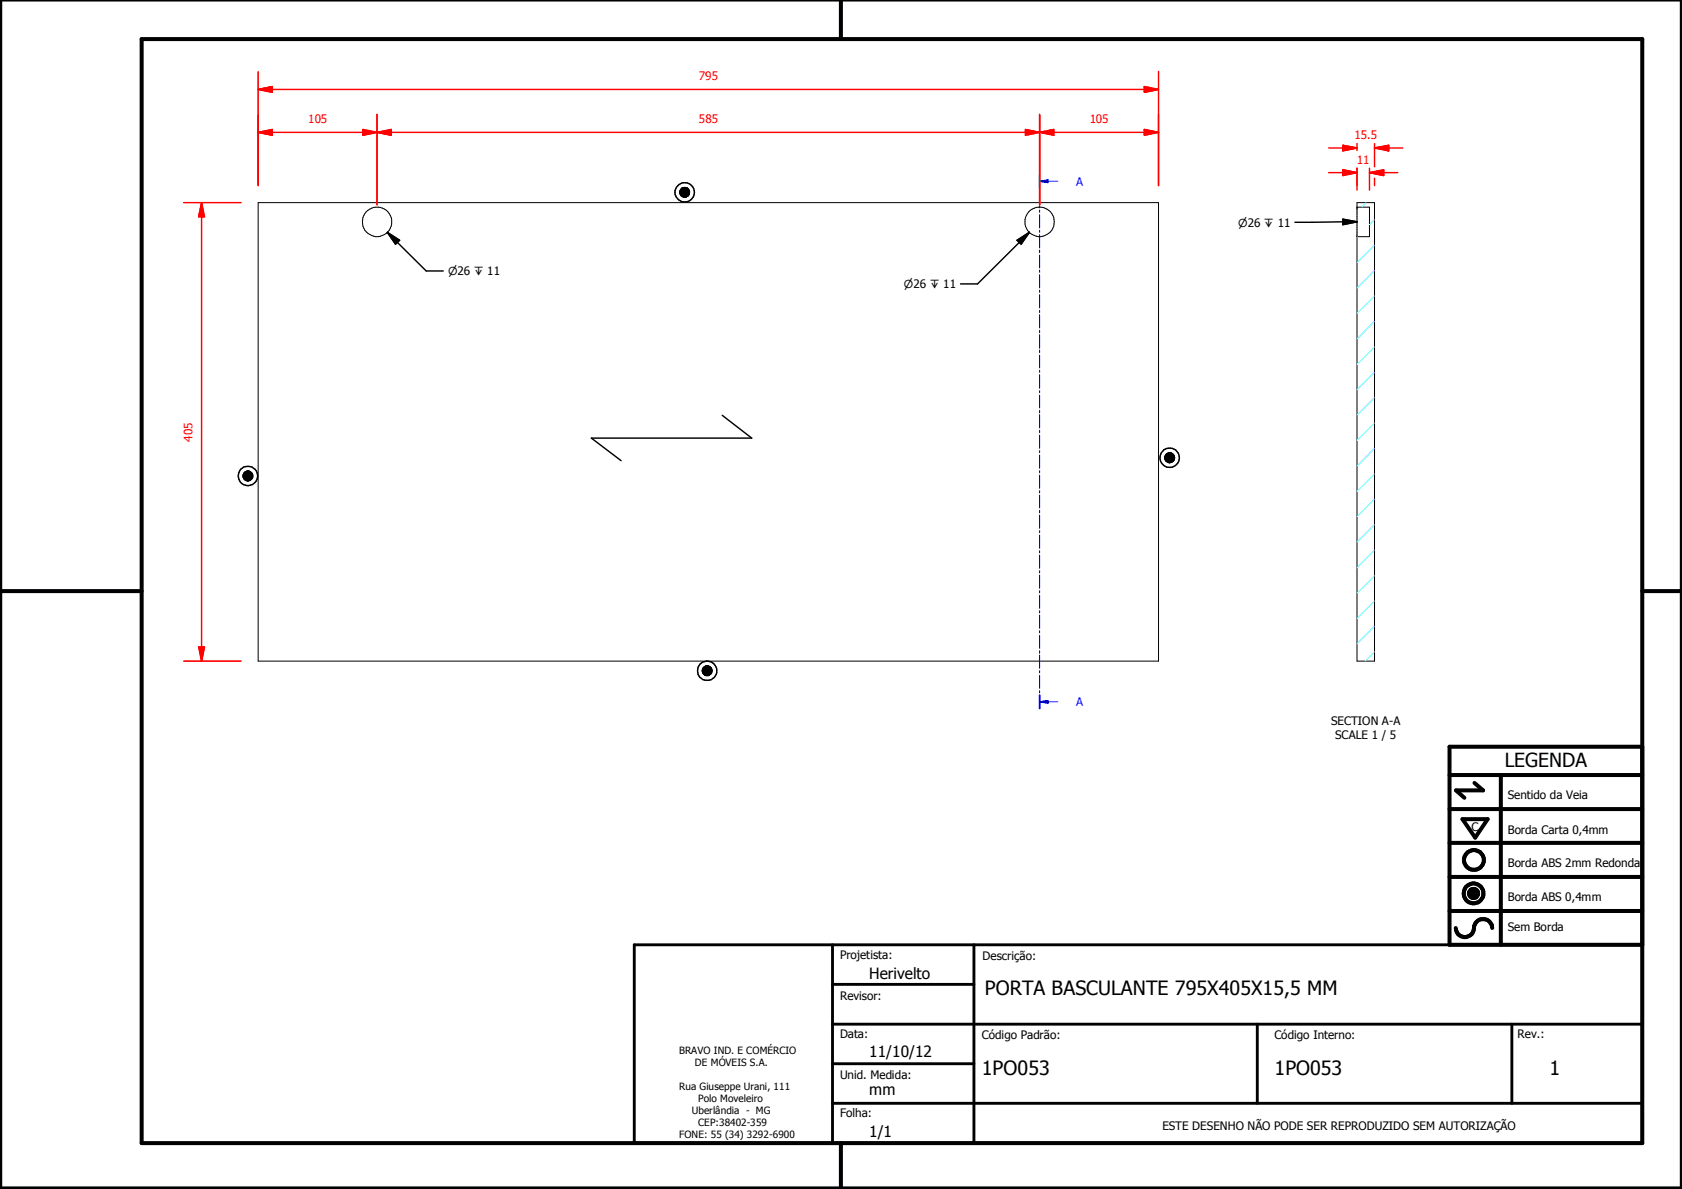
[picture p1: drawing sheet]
<svg xmlns="http://www.w3.org/2000/svg" width="297mm" height="210mm" viewBox="0 0 297 210" stroke-linecap="round" stroke-linejoin="round" font-family="sans-serif">
<g fill="none" stroke="#000" stroke-width=".18">
<path d="M45.6 35.8h159v80.9h-159zM120.1 34h1.6zM120.1 33.9l1.6 .1zM120.1 33.9l1.6 .1h-1.6zM120.1 34l1.6 .1zM120.1 34.1h1.6zM120.1 34.1l1.6 .1zM120.1 34.2l1.6 .1zM120.1 33.8l1.6 .1zM120.1 33.7l1.6 .1zM120.1 34.3h1.6zM120.1 34.3l1.5 .1z"/>
<path d="M120.1 33.6l1.6 .1h-1.6zM120.1 33.6l1.6 .1zM120.2 34.4l1.4 .1zM120.2 33.5l1.5 .1h-1.6zM120.2 33.5l1.5 .1zM120.2 34.5h1.4zM120.2 34.5h1.3zM120.2 33.4l1.4 .1h-1.4zM120.2 33.4l1.4 .1zM120.2 33.4h1.4zM120.3 34.5h1.2zM120.3 34.5l1.2 .1z"/>
<path d="M120.3 33.4h1.3zM120.4 34.6h1.1zM120.4 34.6h1zM120.4 33.3l1.1 .1h-1.2zM120.4 33.3l1.1 .1zM120.4 33.3h1.1zM120.4 34.6l.9 .1zM120.5 34.7h.8zM120.5 34.7h.7zM120.5 33.2l.9 .1h-1zM120.5 33.2l.9 .1zM120.5 33.2h.8z"/>
<path d="M120.6 34.7h.6zM120.6 34.7l.6 .1zM120.6 33.2h.7zM120.6 33.2h.6zM120.6 34.8h.6zM120.6 34.8h.5zM120.6 33.1l.6 .1zM120.6 33.1h.6zM120.7 34.8h.4zM120.7 34.8h.3zM120.7 33.1h.5zM120.7 33.1h.4z"/>
<path d="M120.8 34.8h.2zM120.8 33.1h.3zM120.8 33.1h.2zM239.6 36.6h.1M239.6 36.6h2.2v5.2h-2.2M239.6 35.8h3.1v80.9h-3.1zM206.5 80h.2zM42.9 84l1.7 .1zM43 83.9l1.6 .1zM43 83.9l1.6 .1h-1.7zM43 84.1l1.6 .1zM43 84.2h1.6z"/>
<path d="M43 84.2l1.6 .1zM43 84.3h1.6zM43 84.3l1.5 .1zM43 83.9h1.6zM43 83.7l1.6 .2h-1.6zM43 83.7h1.6v.2zM43 84.4l1.5 .1zM43 83.7h1.6zM43 84.5h1.5zM43 83.6l1.5 .1h-1.5zM43 83.6l1.5 .1zM43.1 84.5h1.4z"/>
<path d="M43.1 84.5l1.3 .1zM43.1 83.5l1.4 .1h-1.5zM43.1 83.5l1.4 .1zM43.1 84.6h1.3zM43.1 83.4l1.4 .1h-1.4zM43.1 83.4l1.4 .1zM43.1 83.4h1.3zM43.2 84.6h1.2zM43.2 84.6l1.1 .1zM43.2 83.4h1.2zM43.3 84.7h1zM43.3 84.7l.9 .1z"/>
<path d="M43.3 83.4h1.1zM43.3 83.4h1zM43.3 84.8h.9zM43.3 84.8h.8zM43.3 83.3l1 .1zM43.3 83.3h.9zM43.4 84.8h.7zM43.4 84.8h.6zM43.4 83.2l.8 .1zM43.4 83.2h.7zM43.5 84.8h.5zM43.5 83.2h.6z"/>
<path d="M43.5 83.2h.5zM43.6 84.8h.4zM43.6 84.8l.3 .1zM43.6 83.2h.4zM43.7 84.9h.2zM43.7 83.2h.3zM43.7 83.2h.2zM205.7 80.7l1.7 .1zM205.7 80.8h1.7zM205.7 80.8l1.7 .1zM205.7 80.9l1.7 .1zM205.7 81h1.7z"/>
<path d="M205.7 81l1.6 .1zM205.7 80.6l1.7 .1h-1.7zM205.7 80.6l1.7 .1zM205.8 81.1l1.5 .1zM205.8 81.2h1.5zM205.8 80.6h1.6h-1.7zM205.8 80.6h1.6zM205.8 80.5l1.5 .1zM205.8 81.2l1.4 .1zM205.8 80.4l1.5 .1h-1.5zM205.8 80.4l1.5 .1zM205.9 81.3h1.3z"/>
<path d="M205.9 81.3l1.3 .1zM205.9 80.3l1.4 .1h-1.5zM205.9 80.3l1.4 .1zM205.9 80.3h1.3zM205.9 81.4h1.3zM205.9 81.4h1.2zM206 81.4h1.1zM206 81.4l1 .1zM206 80.2l1.2 .1h-1.3zM206 80.2l1.2 .1zM206 80.2h1.1zM206.1 81.5h.9z"/>
<path d="M206.1 80.1l1 .1zM206.1 80.1h.9zM206.2 81.5h.8zM206.2 81.5l.7 .1zM206.2 80.1h.8zM206.2 81.6h.7zM206.2 81.6h.6zM206.2 80.1h.7zM206.3 81.6h.5zM206.3 81.6l.4 .1zM206.3 80l.6 .1zM206.3 80h.5z"/>
<path d="M206.4 81.7h.3zM206.4 80h.4zM206.4 80h.3zM206.5 81.7h.2zM124 118.3l1.7 .1zM124 118.4l1.7 .1zM124 118.5h1.7zM124 118.5l1.7 .1zM124 118.6h1.7v.1zM124 118.6l1.7 .1h-1.6zM124 118.2l1.7 .1zM124.1 118.7h1.6z"/>
<path d="M124.1 118.7h1.5zM124.1 118.2h1.6h-1.7zM124.1 118.2h1.6zM124.1 118.7l1.5 .1zM124.1 118.1l1.6 .1h-1.6zM124.1 118.1l1.6 .1zM124.2 118.8h1.4zM124.2 118.8l1.4 .1zM124.2 118l1.4 .1h-1.5zM124.2 118l1.4 .1zM124.2 118.9h1.4zM124.2 118.9l1.3 .1z"/>
<path d="M124.2 117.9l1.4 .1zM124.2 119h1.3zM124.2 119h1.2zM124.2 117.9h1.4h-1.4zM124.2 117.9h1.4zM124.2 117.9h1.3zM124.3 119h1.1zM124.3 119l1.1 .1zM124.3 117.8l1.2 .1zM124.4 119.1h1zM124.4 119.1h.9zM124.4 117.7l1 .1h-1.1z"/>
<path d="M124.4 117.7l1 .1zM124.4 117.7h1zM124.5 119.1h.8zM124.5 119.1l.7 .1zM124.5 117.7h.9zM124.5 117.7h.8zM124.5 119.2h.7zM124.5 119.2h.6zM124.5 117.6l.8 .1zM124.5 117.6h.7zM124.6 119.2h.5zM124.6 119.2l.4 .1z"/>
<path d="M124.6 117.6h.6zM124.6 117.6h.5zM124.7 119.3h.3zM124.7 117.6h.4zM124.7 117.6h.3zM124.8 119.3h.2zM124.8 117.6h.2zM259.4 157.6l1.6 .1zM259.4 157.7l1.6 .1zM259.4 157.8l1.6 .1zM259.4 157.9h1.6v.1zM259.4 157.9l1.6 .1h-1.5z"/>
<path d="M259.4 157.6h1.6zM259.5 158h1.5zM259.5 158l1.4 .1zM259.5 157.5l1.5 .1h-1.6zM259.5 157.5l1.5 .1zM259.5 158.1h1.4zM259.5 157.4l1.5 .1h-1.5zM259.5 157.4l1.5 .1zM259.5 158.1l1.4 .1zM259.5 157.3l1.4 .1h-1.4zM259.5 157.3l1.4 .1zM259.6 158.2h1.3z"/>
<path d="M259.6 158.2h1.2zM259.6 157.2l1.3 .1h-1.4zM259.6 157.2l1.3 .1zM259.6 158.2l1.2 .1zM259.6 157.2h1.3zM259.7 158.3h1.1zM259.7 158.3l1 .1zM259.7 157.1l1.1 .1h-1.2zM259.7 157.1l1.1 .1zM259.7 157.1h1.1zM259.8 158.4h.9zM259.8 158.4h.8z"/>
<path d="M259.8 157.1h1zM259.8 157.1h.9zM259.8 158.4l.8 .1zM259.8 157l.9 .1zM259.8 157h.8zM259.9 158.5h.7zM259.9 158.5h.6zM259.9 157h.7zM260 158.5h.5zM260 158.5h.4zM260 157h.6zM260.1 158.5h.3z"/>
<path d="M260.1 158.5h.2zM260.1 156.9l.4 .1zM260.1 156.9h.3zM260.1 156.9h.2z"/>
<circle cx="66.6" cy="39.2" r="2.6"/>
<circle cx="183.6" cy="39.2" r="2.59"/>
</g>
<g fill="#000">
<path d="M120.1 33.8l1.6 .1zM120.1 33.7l1.6 .1zM120.1 33.6l1.6 .1h-1.6zM120.1 33.6l1.6 .1zM120.2 33.5l1.5 .1h-1.6zM120.2 33.5l1.5 .1zM120.2 33.4l1.4 .1h-1.4zM120.2 33.4l1.4 .1zM120.2 33.4h1.4zM120.3 33.4h1.3zM120.4 33.3l1.1 .1h-1.2zM120.4 33.3l1.1 .1z"/>
<path d="M120.4 33.3h1.1zM120.5 33.2l.9 .1h-1zM120.5 33.2l.9 .1zM120.5 33.2h.8zM120.6 33.2h.7zM120.6 33.2h.6zM120.6 33.1l.6 .1zM120.6 33.1h.6zM120.7 33.1h.5zM120.7 33.1h.4zM120.8 33.1h.3zM120.8 33.1h.2z"/>
<path d="M120.7 34.8h.3zM120.8 34.8h.2zM120.6 34.8h.5zM120.7 34.8h.4zM120.6 34.7l.6 .1zM120.6 34.8h.6zM120.5 34.7h.7zM120.6 34.7h.6zM120.4 34.6l.9 .1zM120.5 34.7h.8zM120.4 34.6h1zM120.3 34.5l1.2 .1z"/>
<path d="M120.4 34.6h1.1zM120.2 34.5h1.3zM120.3 34.5h1.2zM120.1 34.3l1.5 .1zM120.2 34.4l1.4 .1zM120.2 34.5h1.4zM120.1 34.1l1.6 .1zM120.1 34.2l1.6 .1zM120.1 34.3h1.6zM120.1 33.9l1.6 .1zM120.1 33.9l1.6 .1h-1.6zM120.1 34h1.6z"/>
<path d="M120.1 34l1.6 .1zM120.1 34.1h1.6zM206.5 80h.2zM43 83.9h1.6zM43 83.7l1.6 .2h-1.6zM43 83.7h1.6v.2zM43 83.7h1.6zM43 83.6l1.5 .1h-1.5zM43 83.6l1.5 .1zM43.1 83.5l1.4 .1h-1.5zM43.1 83.5l1.4 .1zM43.1 83.4l1.4 .1h-1.4z"/>
<path d="M43.1 83.4l1.4 .1zM43.1 83.4h1.3zM43.2 83.4h1.2zM43.3 83.4h1.1zM43.3 83.4h1zM43.3 83.3l1 .1zM43.3 83.3h.9zM43.4 83.2l.8 .1zM43.4 83.2h.7zM43.5 83.2h.6zM43.5 83.2h.5zM43.6 83.2h.4z"/>
<path d="M43.7 83.2h.3zM43.7 83.2h.2zM43.6 84.8l.3 .1zM43.7 84.9h.2zM43.5 84.8h.5zM43.6 84.8h.4zM43.4 84.8h.6zM43.3 84.8h.8zM43.4 84.8h.7zM43.3 84.7l.9 .1zM43.3 84.8h.9zM43.2 84.6l1.1 .1z"/>
<path d="M43.3 84.7h1zM43.1 84.6h1.3zM43.2 84.6h1.2zM43.1 84.5l1.3 .1zM43 84.5h1.5zM43.1 84.5h1.4zM43 84.3l1.5 .1zM43 84.4l1.5 .1zM43 84.2l1.6 .1zM43 84.3h1.6zM43 83.9l1.6 .1zM43 83.9l1.6 .1h-1.7z"/>
<path d="M42.9 84l1.7 .1zM43 84.1l1.6 .1zM43 84.2h1.6zM205.7 80.6l1.7 .1h-1.7zM205.7 80.6l1.7 .1zM205.8 80.6h1.6h-1.7zM205.8 80.6h1.6zM205.8 80.5l1.5 .1zM205.8 80.4l1.5 .1h-1.5zM205.8 80.4l1.5 .1zM205.9 80.3l1.4 .1h-1.5zM205.9 80.3l1.4 .1z"/>
<path d="M205.9 80.3h1.3zM206 80.2l1.2 .1h-1.3zM206 80.2l1.2 .1zM206 80.2h1.1zM206.1 80.1l1 .1zM206.1 80.1h.9zM206.2 80.1h.8zM206.2 80.1h.7zM206.3 80l.6 .1zM206.3 80h.5zM206.4 80h.4zM206.4 80h.3z"/>
<path d="M206.4 81.7h.3zM206.5 81.7h.2zM206.3 81.6l.4 .1zM206.2 81.6h.6zM206.3 81.6h.5zM206.2 81.5l.7 .1zM206.2 81.6h.7zM206.1 81.5h.9zM206.2 81.5h.8zM206 81.4l1 .1zM205.9 81.4h1.2zM206 81.4h1.1z"/>
<path d="M205.9 81.3l1.3 .1zM205.9 81.4h1.3zM205.8 81.2l1.4 .1zM205.9 81.3h1.3zM205.8 81.2h1.5zM205.7 81l1.6 .1zM205.8 81.1l1.5 .1zM205.7 80.7l1.7 .1zM205.7 80.8l1.7 .1zM205.7 80.9l1.7 .1zM205.7 81h1.7zM205.7 80.8h1.7z"/>
<path d="M124 118.2l1.7 .1zM124.1 118.2h1.6h-1.7zM124.1 118.2h1.6zM124.1 118.1l1.6 .1h-1.6zM124.1 118.1l1.6 .1zM124.2 118l1.4 .1h-1.5zM124.2 118l1.4 .1zM124.2 117.9l1.4 .1zM124.2 117.9h1.4h-1.4zM124.2 117.9h1.4zM124.2 117.9h1.3zM124.3 117.8l1.2 .1z"/>
<path d="M124.4 117.7l1 .1h-1.1zM124.4 117.7l1 .1zM124.4 117.7h1zM124.5 117.7h.9zM124.5 117.7h.8zM124.5 117.6l.8 .1zM124.5 117.6h.7zM124.6 117.6h.6zM124.6 117.6h.5zM124.7 117.6h.4zM124.7 117.6h.3zM124.8 117.6h.2z"/>
<path d="M124.7 119.3h.3zM124.8 119.3h.2zM124.6 119.2l.4 .1zM124.5 119.2h.6zM124.6 119.2h.5zM124.5 119.1l.7 .1zM124.5 119.2h.7zM124.4 119.1h.9zM124.5 119.1h.8zM124.3 119l1.1 .1zM124.4 119.1h1zM124.2 119h1.2z"/>
<path d="M124.3 119h1.1zM124.2 118.9l1.3 .1zM124.2 119h1.3zM124.2 118.8l1.4 .1zM124.2 118.9h1.4zM124.1 118.7h1.5zM124.1 118.7l1.5 .1zM124.2 118.8h1.4zM124 118.5l1.7 .1zM124 118.6h1.7v.1zM124 118.6l1.7 .1h-1.6zM124.1 118.7h1.6z"/>
<path d="M124 118.3l1.7 .1zM124 118.4l1.7 .1zM124 118.5h1.7zM259.4 157.6h1.6zM259.5 157.5l1.5 .1h-1.6zM259.5 157.5l1.5 .1zM259.5 157.4l1.5 .1h-1.5zM259.5 157.4l1.5 .1zM259.5 157.3l1.4 .1h-1.4zM259.5 157.3l1.4 .1zM259.6 157.2l1.3 .1h-1.4zM259.6 157.2l1.3 .1z"/>
<path d="M259.6 157.2h1.3zM259.7 157.1l1.1 .1h-1.2zM259.7 157.1l1.1 .1zM259.7 157.1h1.1zM259.8 157.1h1zM259.8 157.1h.9zM259.8 157l.9 .1zM259.8 157h.8zM259.9 157h.7zM260 157h.6zM260.1 156.9l.4 .1zM260.1 156.9h.3z"/>
<path d="M260.1 156.9h.2zM260.1 158.5h.2zM260 158.5h.4zM260.1 158.5h.3zM259.9 158.5h.6zM260 158.5h.5zM259.8 158.4l.8 .1zM259.9 158.5h.7zM259.8 158.4h.8zM259.7 158.3l1 .1zM259.8 158.4h.9zM259.6 158.2l1.2 .1z"/>
<path d="M259.7 158.3h1.1zM259.6 158.2h1.2zM259.5 158.1l1.4 .1zM259.6 158.2h1.3zM259.5 158l1.4 .1zM259.5 158.1h1.4zM259.4 157.9l1.6 .1h-1.5zM259.5 158h1.5zM259.4 157.6l1.6 .1zM259.4 157.7l1.6 .1zM259.4 157.8l1.6 .1zM259.4 157.9h1.6v.1z"/>
</g>
<g fill="none" stroke="#000" stroke-width=".71">
<path d="M148.5 0v6.9M297 -.1v209.9h-297v-209.9M25 6.9h265v194.9h-265zM0 104.4h25M290 104.4h7M256 136.8h34M260.4 138.2l1.5 1.3h-4.8l1.5 1.3M265 136.8v30M290 131.8h-34v35h34M256 154.8h34M256 148.8h34M256 142.8h34"/>
<path d="M258.3 144.6h4.4l-2.2 3.3zM256 160.8h34M257.1 163.8a1.62 1.62 0 0 0 1.8 1.6 1.62 1.62 0 0 0 1.4-1.9 1.63 1.63 0 0 1 1.7-1.2 1.63 1.63 0 0 1 1.5 1.5M148.5 201.8v8"/>
<circle cx="260.2" cy="157.7" r="1.76"/>
<circle cx="260.2" cy="157.7" r=".82"/>
<circle cx="260.3" cy="151.8" r="1.76"/>
</g>
<path d="M112 166.8h178v35h-178zM147 173.8h25M147 166.8v35M172 166.8v35M147 194.8h143M147 180.8h143M147 187.8h25M222 180.8v14M267 180.8v14" fill="none" stroke="#000" stroke-width=".51"/>
<g fill="none" stroke="#00f" stroke-width=".18">
<path d="M183.6 30.9v2.3M183.6 33.5v.5M183.6 34.4v2.3M183.6 37.1v.4M183.6 37.9v2.4M183.6 32h1.5M183.6 40.6v.5M183.6 41.4v2.4M183.6 44.2v.4M183.6 45v2.3M183.6 47.7v.4M183.6 48.5v2.3"/>
<path d="M183.6 51.2v.4M183.6 52v2.4M183.6 54.8v.4M183.6 55.6v2.3M183.6 58.3v.5M183.6 59.1v2.4M183.6 61.8v.5M183.6 62.7v2.3M183.6 65.4v.4M183.6 66.2v2.3M183.6 68.9v.4M183.6 69.7v2.4"/>
<path d="M183.6 72.4v.5M183.6 73.2v2.4M183.6 75.9v.5M183.6 76.8v2.3M183.6 79.5v.4M183.6 80.3v2.4M183.6 83.1v.4M183.6 83.9v2.3M183.6 86.6v.4M183.6 87.4v2.3M183.6 90.1v.5M183.6 90.9v2.4"/>
<path d="M183.6 93.6v.5M183.6 94.4v2.4M183.6 97.2v.4M183.6 98v2.3M183.6 100.7v.5M183.6 101.5v2.3M183.6 104.2v.5M183.6 105.1v2.3M183.6 107.8v.4M183.6 108.6v2.4M183.6 111.3v.5M183.6 112.1v2.4"/>
<path d="M183.6 114.9v.4M183.6 115.7v2.3M183.6 118.4v.4M183.6 119.2v2.3M183.6 121.9v.4M183.6 122.7v2.4"/>
</g>
<path d="M183.6 30.9v2.3M183.6 122.7v2.4" fill="none" stroke="#00f" stroke-width=".3"/>
<path d="M183.6 32l1.5-.3v.6z" fill="#00f"/>
<path d="M183.6 32l1.5-.3v.6zM185.1 32h1.7M183.6 123.9h1.5" fill="none" stroke="#00f" stroke-width=".18"/>
<path d="M183.6 123.9l1.5-.2v.5z" fill="#00f"/>
<path d="M183.6 123.9l1.5-.2v.5zM185.1 123.9h1.7" fill="none" stroke="#00f" stroke-width=".18"/>
<g fill="none" stroke="#0ff" stroke-width=".18">
<path d="M241.3 35.8l-.8 .8M242.7 38.8l-.9 .9M239.8 41.8l-.2 .1M242.7 56.7l-3.1 3.2M242.7 52.2l-3.1 3.1M242.7 47.8l-3.1 3.1M242.7 43.3l-3.1 3.1M242.7 79.2l-3.1 3.1M242.7 74.7l-3.1 3.1M242.7 70.2l-3.1 3.1M242.7 65.7l-3.1 3.1M242.7 61.3l-3.1 3"/>
<path d="M242.7 97.1l-3.1 3.1M242.7 92.6l-3.1 3.1M242.7 88.1l-3.1 3.1M242.7 83.7l-3.1 3.1M242.7 115.1l-1.6 1.6M242.7 110.6l-3.1 3.1M242.7 106.1l-3.1 3.1M242.7 101.6l-3.1 3.1"/>
</g>
<path d="M35.6 114.2v2.5" fill="none" stroke="#f00" stroke-width=".25"/>
<path d="M35.1 114.2h1l-.5 2.5z" fill="#f00"/>
<path d="M35.6 35.8v2.5M35.1 114.2h1l-.5 2.5z" fill="none" stroke="#f00" stroke-width=".25"/>
<path d="M35.6 35.8l.5 2.5h-1z" fill="#f00"/>
<path d="M32.4 35.8h10.2M35.6 35.8l.5 2.5h-1zM35.6 38.3v75.9M45.6 23.4h2.5M32.4 116.7h10.2" fill="none" stroke="#f00" stroke-width=".25"/>
<path d="M45.6 23.4l2.5-.5v1z" fill="#f00"/>
<path d="M45.6 23.4l2.5-.5v1zM64.1 23.4h2.5" fill="none" stroke="#f00" stroke-width=".25"/>
<path d="M64.1 22.9l2.5 .5-2.5 .5z" fill="#f00"/>
<path d="M45.6 20.2v12.6M48.1 23.4h16M64.1 22.9l2.5 .5-2.5 .5zM66.6 23.4h2.5M66.6 20.2v16" fill="none" stroke="#f00" stroke-width=".25"/>
<path d="M66.6 23.4l2.5-.5v1z" fill="#f00"/>
<path d="M66.6 23.4l2.5-.5v1zM181.1 23.4h2.5" fill="none" stroke="#f00" stroke-width=".25"/>
<path d="M181.1 22.9l2.5 .5-2.5 .5z" fill="#f00"/>
<path d="M66.6 20.2v16M69.1 23.4h112M181.1 22.9l2.5 .5-2.5 .5zM183.6 23.4h2.5M183.6 20.2v16" fill="none" stroke="#f00" stroke-width=".25"/>
<path d="M183.6 23.4l2.5-.5v1z" fill="#f00"/>
<path d="M183.6 23.4l2.5-.5v1zM202.1 23.4h2.5" fill="none" stroke="#f00" stroke-width=".25"/>
<path d="M202.1 22.9l2.5 .5-2.5 .5z" fill="#f00"/>
<path d="M45.6 15.8h2.5M183.6 20.2v16M186.1 23.4h16M202.1 22.9l2.5 .5-2.5 .5zM204.6 20.2v12.6" fill="none" stroke="#f00" stroke-width=".25"/>
<path d="M45.6 15.8l2.5-.5v1z" fill="#f00"/>
<path d="M45.6 15.8l2.5-.5v1zM202.1 15.8h2.5" fill="none" stroke="#f00" stroke-width=".25"/>
<path d="M202.1 15.3l2.5 .5-2.5 .5z" fill="#f00"/>
<path d="M45.6 12.6v20.2M48.1 15.8h154M202.1 15.3l2.5 .5-2.5 .5zM204.6 12.6v20.2M237.1 30.5h2.5" fill="none" stroke="#f00" stroke-width=".25"/>
<g fill="none" stroke="#000" stroke-width=".25">
<path d="M127.5 73.3l5.3 4h-28.4l5.3 4"/>
<circle cx="120.9" cy="34" r="1.71"/>
<circle cx="120.9" cy="33.9" r=".85"/>
<circle cx="43.8" cy="84" r="1.71"/>
<circle cx="43.8" cy="84" r=".85"/>
<circle cx="206.5" cy="80.8" r=".83"/>
<circle cx="206.6" cy="80.8" r="1.7"/>
<circle cx="124.9" cy="118.4" r="1.71"/>
<circle cx="124.9" cy="118.4" r=".85"/>
</g>
<path d="M237.1 30l2.5 .5-2.5 .5z" fill="#f00"/>
<path d="M237.1 30l2.5 .5-2.5 .5zM241.8 30.5h2.5" fill="none" stroke="#f00" stroke-width=".25"/>
<path d="M241.8 30.5l2.5-.5v1z" fill="#f00"/>
<path d="M234.7 30.5h2.4M239.6 29.7v3.9M241.8 30.5l2.5-.5v1zM241.8 29.7v3.9M242.7 26.1h2.5M244.3 30.5h2.5" fill="none" stroke="#f00" stroke-width=".25"/>
<path d="M242.7 26.1l2.5-.4v.9z" fill="#f00"/>
<path d="M237.1 26.1h2.5M242.7 26.1l2.5-.4v.9z" fill="none" stroke="#f00" stroke-width=".25"/>
<path d="M237.1 25.7l2.5 .4-2.5 .5z" fill="#f00"/>
<path d="M234.7 26.1h2.4M237.1 25.7l2.5 .4-2.5 .5zM239.6 25.4v1.1M239.6 29.7v3.1M242.7 25.4v4.1M242.7 31.5v1.3M245.2 26.1h2.5" fill="none" stroke="#f00" stroke-width=".25"/>
<path d="M237.1 38.7l2.5 .5-2.5 .5zM239.6 39.2h-10.9M68.4 41l2.2 1.4-.8 .7zM68.4 41l6.9 6.8h3M179.6 42.4l2.2-1.4-1.5 2.1zM181.8 41l-9.2 9.1h-3" fill="none" stroke="#000" stroke-width=".25"/>
<path d="M237.1 38.7l2.5 .5-2.5 .5zM68.4 41l2.2 1.4-.8 .7zM179.6 42.4l2.2-1.4-1.5 2.1z" fill="#000"/>
<g font-size="3.5">
<text x="173.9" y="175.7">PORTA BASCULANTE 795X405X15,5 MM</text>
<text x="173.4" y="189.7">1PO053</text>
<text x="225.1" y="189.7">1PO053</text>
<text x="273.6" y="189.7">1</text>
</g>
<text font-size="3.4" x="265.7" y="135.4">LEGENDA</text>
<g font-size="2.7">
<text x="153.5" y="172.8">Herivelto</text>
<text x="153.5" y="186.6">11/10/12</text>
<text x="153.5" y="193.4">mm</text>
<text x="153.5" y="200.8">1/1</text>
</g>
<g font-size="2.1" fill="#f00">
<text x="123.4" y="14.2">795</text>
<text x="54.4" y="21.8">105</text>
<text x="123.4" y="21.8">585</text>
<text x="192.4" y="21.8">105</text>
<text x="239.2" y="24.6">15.5</text>
<text x="239.6" y="28.9">11</text>
<text x="34" y="78" transform="rotate(-90 34 78)">405</text>
</g>
<g font-size="2.1" fill="#00f">
<text x="190.1" y="32.8">A</text>
<text x="190.1" y="124.7">A</text>
</g>
<g font-size="2.1">
<text x="235.1" y="128">SECTION A-A</text>
<text x="235.8" y="130.5">SCALE 1 / 5</text>
<text x="266.3" y="141.1">Sentido da Veia</text>
<text x="259.8" y="146.7">C</text>
<text x="266.3" y="147.2">Borda Carta 0,4mm</text>
<text x="266.3" y="153.1">Borda ABS 2mm Redonda</text>
<text x="266.3" y="159">Borda ABS 0,4mm</text>
<text x="266.3" y="164.4">Sem Borda</text>
<text x="148.4" y="169.3">Projetista:</text>
<text x="173.5" y="169.5">Descrição:</text>
<text x="148.4" y="176.6">Revisor:</text>
<text x="148.4" y="183.2">Data:</text>
<text x="173.4" y="183.3">Código Padrão:</text>
<text x="225.1" y="183.3">Código Interno:</text>
<text x="268" y="183.2">Rev.:</text>
<text x="148.4" y="190.5">Unid. Medida:</text>
<text x="148.4" y="197.2">Folha:</text>
<text x="205.3" y="199.5">ESTE DESENHO NÃO PODE SER REPRODUZIDO SEM AUTORIZAÇÃO</text>
</g>
<g font-size="1.9">
<text x="218.6" y="40">⌀26 ↧ 11</text>
<text x="79.1" y="48.6">⌀26 ↧ 11</text>
<text x="159.6" y="50.9">⌀26 ↧ 11</text>
</g>
<g font-size="1.8">
<text x="119.9" y="186">BRAVO IND. E COMÉRCIO</text>
<text x="122.7" y="188.1">DE MÓVEIS S.A.</text>
<text x="119.9" y="192.4">Rua Giuseppe Urani, 111</text>
<text x="122.2" y="196.7">Uberlândia - MG</text>
<text x="123.3" y="194.6">Polo Moveleiro</text>
<text x="119.9" y="201">FONE: 55 (34) 3292-6900</text>
<text x="123.3" y="198.8">CEP:38402-359</text>
</g>
</svg>
